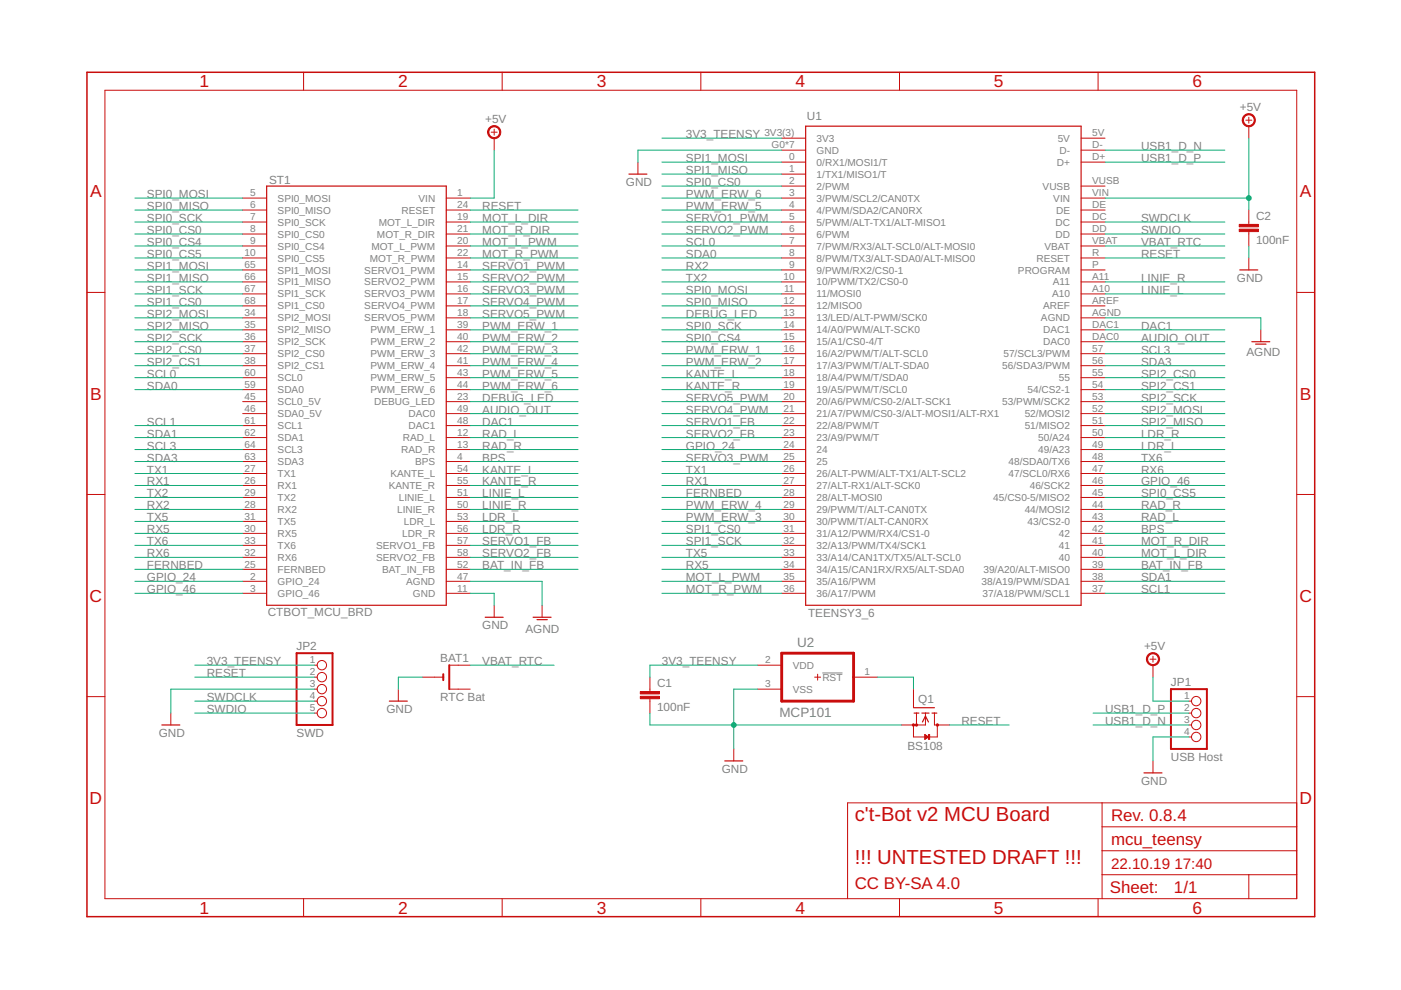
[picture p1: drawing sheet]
<svg xmlns="http://www.w3.org/2000/svg" width="297mm" height="210mm" viewBox="0 0 297 210" stroke-linecap="round" stroke-linejoin="round" font-family="sans-serif">
<path d="M174.3 142.7h4.3" fill="none" stroke="#808080" stroke-width=".21"/>
<g fill="none" stroke="#c90d0c" stroke-width=".21">
<path d="M22.2 19.1h252.7v171.4h-252.7zM64.4 15.3v3.8M106.5 15.3v3.8M148.6 15.3v3.8M190.7 15.3v3.8M232.8 15.3v3.8M104.1 28h1.3M104.8 27.4v1.3M104.8 29.3v2.5M135.3 34.4v2.5M165.7 34.4h5.1M165.7 36.9h5.1"/>
<path d="M165.7 39.5h5.1M165.7 29.3h5.1M165.7 31.8h5.1M229.2 34.4h5.1M229.2 39.5h5.1M229.2 29.3h5.1M229.2 31.8h5.1M264.1 25.5h1.3M264.8 24.8v1.3M264.8 26.8v2.5M51.5 57.2h5M51.5 59.8h5"/>
<path d="M51.5 49.6h5M51.5 42h5M51.5 44.5h5M51.5 47.1h5M51.5 52.2h5M51.5 54.7h5M94.6 57.2h5.1M94.6 59.8h5.1M94.6 49.6h5.1M94.6 42h5.1M94.6 44.5h5.1M94.6 47.1h5.1"/>
<path d="M94.6 52.2h5.1M94.6 54.7h5.1M165.7 57.2h5.1M165.7 59.8h5.1M165.7 49.6h5.1M165.7 42h5.1M165.7 44.5h5.1M165.7 47.1h5.1M165.7 52.2h5.1M165.7 54.7h5.1M229.2 57.2h5.1M229.2 59.8h5.1"/>
<path d="M229.2 49.6h5.1M229.2 42h5.1M229.2 44.5h5.1M229.2 47.1h5.1M229.2 52.2h5.1M229.2 54.7h5.1M264.8 44.5v3.1M264.8 49.1v3.1M264.8 54.7v2.5M18.4 62h3.8M51.5 69.9h5M51.5 72.5h5"/>
<path d="M51.5 64.9h5M51.5 67.4h5M51.5 62.3h5M51.5 77.5h5M51.5 75h5M94.6 69.9h5.1M94.6 72.5h5.1M94.6 64.9h5.1M94.6 67.4h5.1M94.6 62.3h5.1M94.6 77.5h5.1M94.6 75h5.1"/>
<path d="M165.7 69.9h5.1M165.7 72.5h5.1M165.7 64.9h5.1M165.7 67.4h5.1M165.7 62.3h5.1M165.7 77.5h5.1M165.7 75h5.1M229.2 69.9h5.1M229.2 72.5h5.1M229.2 64.9h5.1M229.2 67.4h5.1M229.2 62.3h5.1"/>
<path d="M229.2 77.5h5.1M229.2 75h5.1M267.3 69.9v2.6M274.9 62h3.8M51.5 82.6h5M51.5 80.1h5M51.5 85.2h5M51.5 90.2h5M51.5 92.8h5M51.5 97.9h5M51.5 95.3h5M51.5 87.7h5"/>
<path d="M94.6 82.6h5.1M94.6 80.1h5.1M94.6 85.2h5.1M94.6 90.2h5.1M94.6 92.8h5.1M94.6 97.9h5.1M94.6 95.3h5.1M94.6 87.7h5.1M165.7 82.6h5.1M165.7 80.1h5.1M165.7 85.2h5.1M165.7 90.2h5.1"/>
<path d="M165.7 92.8h5.1M165.7 97.9h5.1M165.7 95.3h5.1M165.7 87.7h5.1M229.2 82.6h5.1M229.2 80.1h5.1M229.2 85.2h5.1M229.2 90.2h5.1M229.2 92.8h5.1M229.2 97.9h5.1M229.2 95.3h5.1M229.2 87.7h5.1"/>
<path d="M18.4 104.8h3.8M51.5 108h5M51.5 105.5h5M51.5 100.4h5M51.5 102.9h5M51.5 118.2h5M51.5 115.6h5M51.5 110.6h5M51.5 113.1h5M94.6 108h5.1M94.6 105.5h5.1M94.6 100.4h5.1"/>
<path d="M94.6 102.9h5.1M94.6 118.2h5.1M94.6 115.6h5.1M94.6 110.6h5.1M94.6 113.1h5.1M165.7 108h5.1M165.7 105.5h5.1M165.7 100.4h5.1M165.7 102.9h5.1M165.7 118.2h5.1M165.7 115.6h5.1M165.7 110.6h5.1"/>
<path d="M165.7 113.1h5.1M229.2 108h5.1M229.2 105.5h5.1M229.2 100.4h5.1M229.2 102.9h5.1M229.2 118.2h5.1M229.2 115.6h5.1M229.2 110.6h5.1M229.2 113.1h5.1M274.9 104.8h3.8M51.5 125.8h5M51.5 123.3h5"/>
<path d="M51.5 120.7h5M94.6 125.8h5.1M94.6 123.3h5.1M94.6 120.7h5.1M104.8 128.3v2.6M114.9 128.3v2.6M165.7 125.8h5.1M165.7 123.3h5.1M165.7 120.7h5.1M229.2 125.8h5.1M229.2 123.3h5.1M229.2 120.7h5.1"/>
<path d="M243.8 139.8h1.3M244.5 139.1v1.3M18.4 147.7h3.8M36.2 151.2v2.5M66.7 143.6h.5M66.7 141h.5M66.7 146.1h.5M66.7 148.7h.5M66.7 151.2h.5M84.5 146.1v2.6M89.5 143.6h4.5M95.2 141h4.5"/>
<path d="M95.2 146.1h4.5M137.8 143.6v3M137.8 148.1v3.1M155.6 158.8v2.5M160.7 141h5M160.7 146.1h5M172.7 143.6h1.3M173.4 142.9v1.3M181 142.3v1.3h5.1M193.7 146.1v3.9M193.7 153.7v2.6h5v-2.6M194.3 151.2v2.5"/>
<path d="M196.1 155.7l.7 .6-.7 .5zM196.1 156.7h.1M196.1 156.6h.2M196.1 156.5h.4M196.1 156.4h.6M196.1 156.2h.7M196.1 156.1h.5M196.1 156h.3M196.1 155.9h.2M196.1 155.8h.1M196.2 151.2v2.5h-5.1M198.1 151.2v2.5h3.2"/>
<path d="M244.5 141v2.6M252.1 153.7h.5M252.1 156.3h.5M252.1 148.7h.5M252.1 151.2h.5M274.9 147.7h3.8M233.7 170.2v20.3M233.7 175.3h41.2M244.5 161.3v2.6M274.9 170.2h-95.2v20.3M64.4 190.5v3.9M106.5 190.5v3.9"/>
<path d="M148.6 190.5v3.9M190.7 190.5v3.9M232.8 190.5v3.9M233.7 185.5h41.2M233.7 180.4h41.2M264.8 185.5v5"/>
<circle cx="68.2" cy="143.6" r=".99"/>
<circle cx="68.2" cy="141" r=".99"/>
<circle cx="68.2" cy="148.7" r=".99"/>
<circle cx="68.2" cy="151.2" r=".99"/>
<circle cx="68.2" cy="146.1" r=".99"/>
<circle cx="253.6" cy="148.7" r=".99"/>
<circle cx="253.6" cy="153.7" r=".99"/>
<circle cx="253.6" cy="156.3" r=".99"/>
<circle cx="253.6" cy="151.2" r=".99"/>
</g>
<g fill="none" stroke="#c90d0c" stroke-width=".25">
<path d="M56.5 39.5h38.1v88.8h-38.1zM133.3 36.9h3.9M170.8 26.8h58.4v101.5h-58.4zM262.9 57.2h3.8M265.4 72.5h3.8M266.2 73h2.2M102.9 130.9h3.8M113 130.9h3.8M113.9 131.4h2.1M34.3 153.7h3.8M82.5 148.7h3.9M193.7 150.1h4.4"/>
<path d="M193.8 151.2h1M195.5 151.2h1.5M195.6 153.1l.6-1.3 .6 1.3M197.6 151.2h1M153.7 161.3h3.8M242.5 163.9h3.9"/>
</g>
<g fill="#c90d0c" stroke="#c90d0c" stroke-width=".21">
<path d="M103.8 27.1a1.4 1.4 0 0 1 2.2 .2 1.4 1.4 0 0 1-.9 2.1 1.4 1.4 0 0 1-1.7-1.4h.2a1.15 1.15 0 0 1 1.6-1.1 1.15 1.15 0 0 1 .3 2 1.15 1.15 0 0 1-1.8-.6l-.1-.3h-.2z" fill-rule="evenodd"/>
<path d="M263.8 24.5a1.39 1.39 0 0 1 2.2 .3 1.39 1.39 0 0 1-.9 2 1.39 1.39 0 0 1-1.7-1.3h.2a1.15 1.15 0 0 1 1.6-1.1 1.15 1.15 0 0 1 .3 1.9 1.15 1.15 0 0 1-1.8-.5l-.1-.3h-.2z" fill-rule="evenodd"/>
<path d="M198.6 153.5h.3v.4h-.3z" fill-rule="evenodd"/>
<path d="M193.5 153.5h.3v.4h-.3z" fill-rule="evenodd"/>
<path d="M194.1 153.5h.4v.4h-.4z" fill-rule="evenodd"/>
<path d="M243.4 138.8a1.4 1.4 0 0 1 2.2 .2 1.4 1.4 0 0 1-.8 2.1 1.4 1.4 0 0 1-1.7-1.3h.2a1.15 1.15 0 0 1 1.6-1.1 1.15 1.15 0 0 1 .3 1.9 1.15 1.15 0 0 1-1.8-.6l-.1-.2h-.2z" fill-rule="evenodd"/>
</g>
<path d="M165.7 138.5h15.3v10.2h-15.3z" fill="none" stroke="#c90d0c" stroke-width=".61"/>
<g fill="#c90d0c" stroke="#c90d0c" stroke-width=".21">
<path d="M196.8 155.7h.3v1.1h-.3z"/>
<path d="M135.8 147.6h4v.5h-4z"/>
<path d="M135.8 146.6h4v.5h-4z"/>
<path d="M262.7 48.6h4.1v.5h-4.1z"/>
<path d="M262.7 47.6h4.1v.5h-4.1z"/>
</g>
<path d="M62.9 138.5h7.6v15.2h-7.6zM94 142.9v1.3M95.2 141v5.1M248.3 146.1h7.6v12.7h-7.6z" fill="none" stroke="#c90d0c" stroke-width=".42"/>
<path d="M18.4 15.3h260.3v179.1h-260.3z" fill="none" stroke="#c90d0c" stroke-width=".32"/>
<g fill="none" stroke="#0dab76" stroke-width=".21">
<path d="M104.8 31.8v10.2h-5.1M140.3 34.4h25.4M140.3 36.9h25.4M140.3 39.5h25.4M140.3 29.3h25.4M165.7 31.8h-30.4v2.6M234.3 31.8h25.4M234.3 34.4h25.4M264.8 29.3v15.2M28.6 42h22.9M28.6 57.2h22.9M28.6 59.8h22.9"/>
<path d="M28.6 49.6h22.9M28.6 44.5h22.9M28.6 47.1h22.9M28.6 52.2h22.9M28.6 54.7h22.9M99.7 57.2h22.9M99.7 59.8h22.9M99.7 49.6h22.9M99.7 44.5h22.9M99.7 47.1h22.9M99.7 52.2h22.9M99.7 54.7h22.9"/>
<path d="M140.3 42h25.4M140.3 57.2h25.4M140.3 59.8h25.4M140.3 49.6h25.4M140.3 44.5h25.4M140.3 47.1h25.4M140.3 52.2h25.4M140.3 54.7h25.4M234.3 42h30.5M234.3 59.8h25.4M234.3 49.6h25.4M234.3 47.1h25.4"/>
<path d="M234.3 52.2h25.4M234.3 54.7h25.4M264.8 52.2v2.5M28.6 67.4h22.9M28.6 62.3h22.9M28.6 64.9h22.9M28.6 69.9h22.9M28.6 72.5h22.9M28.6 75h22.9M28.6 77.5h22.9M99.7 67.4h22.9M99.7 62.3h22.9"/>
<path d="M99.7 64.9h22.9M99.7 69.9h22.9M99.7 72.5h22.9M99.7 75h22.9M99.7 77.5h22.9M140.3 67.4h25.4M140.3 62.3h25.4M140.3 64.9h25.4M140.3 69.9h25.4M140.3 72.5h25.4M140.3 75h25.4M140.3 77.5h25.4"/>
<path d="M234.3 67.4h33v2.5M234.3 62.3h25.4M234.3 69.9h25.4M234.3 72.5h25.4M234.3 75h25.4M234.3 77.5h25.4M28.6 82.6h22.9M28.6 80.1h22.9M28.6 90.2h22.9M28.6 92.8h22.9M28.6 95.3h22.9M28.6 97.9h22.9"/>
<path d="M99.7 82.6h22.9M99.7 80.1h22.9M99.7 85.2h22.9M99.7 87.7h22.9M99.7 90.2h22.9M99.7 92.8h22.9M99.7 95.3h22.9M99.7 97.9h22.9M140.3 82.6h25.4M140.3 80.1h25.4M140.3 85.2h25.4M140.3 87.7h25.4"/>
<path d="M140.3 90.2h25.4M140.3 92.8h25.4M140.3 95.3h25.4M140.3 97.9h25.4M234.3 82.6h25.4M234.3 80.1h25.4M234.3 85.2h25.4M234.3 87.7h25.4M234.3 90.2h25.4M234.3 92.8h25.4M234.3 95.3h25.4M234.3 97.9h25.4"/>
<path d="M28.6 108h22.9M28.6 105.5h22.9M28.6 100.4h22.9M28.6 102.9h22.9M28.6 115.6h22.9M28.6 118.2h22.9M28.6 110.6h22.9M28.6 113.1h22.9M99.7 108h22.9M99.7 105.5h22.9M99.7 100.4h22.9M99.7 102.9h22.9"/>
<path d="M99.7 115.6h22.9M99.7 118.2h22.9M99.7 110.6h22.9M99.7 113.1h22.9M140.3 108h25.4M140.3 105.5h25.4M140.3 100.4h25.4M140.3 102.9h25.4M140.3 115.6h25.4M140.3 118.2h25.4M140.3 110.6h25.4M140.3 113.1h25.4"/>
<path d="M234.3 108h25.4M234.3 105.5h25.4M234.3 100.4h25.4M234.3 102.9h25.4M234.3 115.6h25.4M234.3 118.2h25.4M234.3 110.6h25.4M234.3 113.1h25.4M28.6 125.8h22.9M28.6 123.3h22.9M28.6 120.7h22.9M99.7 125.8h5.1v2.5"/>
<path d="M99.7 123.3h15.2v5M99.7 120.7h22.9M140.3 125.8h25.4M140.3 123.3h25.4M140.3 120.7h25.4M234.3 125.8h25.4M234.3 123.3h25.4M234.3 120.7h25.4M41.3 148.7h25.4M41.3 143.6h25.4M41.3 151.2h25.4M41.3 141h25.4"/>
<path d="M66.7 146.1h-30.5v5.1M89.5 143.6h-5v2.5M99.7 141h17.8M137.8 151.2v2.5h53.3M160.7 146.1h-5.1v12.7M160.7 141h-22.9v2.6M186.1 143.6h7.6v2.5M201.3 153.7h12.7M231.8 153.7h20.3M231.8 151.2h20.3M244.5 143.6v5.1h7.6M252.1 156.3h-7.6v5"/>
</g>
<g fill="#0dab76" stroke="#0dab76" stroke-width=".21">
<circle cx="264.8" cy="42" r=".51"/>
<circle cx="155.6" cy="153.7" r=".51"/>
</g>
<g font-size="4.3" fill="#c90d0c">
<text x="181.2" y="174">c't-Bot v2 MCU Board</text>
<text x="181.2" y="183.2">!!! UNTESTED DRAFT !!!</text>
</g>
<g font-size="3.7" fill="#c90d0c">
<text x="42.3" y="18.5">1</text>
<text x="84.4" y="18.5">2</text>
<text x="126.5" y="18.5">3</text>
<text x="168.6" y="18.5">4</text>
<text x="210.7" y="18.5">5</text>
<text x="252.9" y="18.5">6</text>
<text x="19.1" y="41.9">A</text>
<text x="275.6" y="41.9">A</text>
<text x="19.1" y="84.7">B</text>
<text x="275.6" y="84.7">B</text>
<text x="19" y="127.6">C</text>
<text x="275.5" y="127.6">C</text>
<text x="19" y="170.4">D</text>
<text x="275.5" y="170.4">D</text>
<text x="42.3" y="193.7">1</text>
<text x="84.4" y="193.7">2</text>
<text x="126.5" y="193.7">3</text>
<text x="168.6" y="193.7">4</text>
<text x="210.7" y="193.7">5</text>
<text x="252.9" y="193.7">6</text>
</g>
<g font-size="3.6" fill="#c90d0c">
<text x="235.6" y="174">Rev. 0.8.4</text>
<text x="235.6" y="179.1">mcu_teensy</text>
<text x="181.2" y="188.5">CC BY-SA 4.0</text>
<text x="235.3" y="189.4">Sheet:</text>
<text x="248.9" y="189.3">1/1</text>
</g>
<g font-size="3.2" fill="#c90d0c">
<text x="235.6" y="184.2">22.10.19</text>
<text x="249" y="184.2">17:40</text>
</g>
<g font-size="2.9" fill="#808080">
<text x="169" y="137.2">U2</text>
<text x="165.2" y="151.9">MCP101</text>
</g>
<g font-size="2.5" fill="#808080">
<text x="262.9" y="23.6">+5V</text>
<text x="102.9" y="26.1">+5V</text>
<text x="145.4" y="29.3">3V3_TEENSY</text>
<text x="171.1" y="25.5">U1</text>
<text x="145.4" y="34.4">SPI1_MOSI</text>
<text x="241.9" y="31.8">USB1_D_N</text>
<text x="241.9" y="34.4">USB1_D_P</text>
<text x="31.1" y="42">SPI0_MOSI</text>
<text x="57" y="38.9">ST1</text>
<text x="132.7" y="39.5">GND</text>
<text x="145.4" y="36.9">SPI1_MISO</text>
<text x="145.4" y="39.5">SPI0_CS0</text>
<text x="145.4" y="42">PWM_ERW_6</text>
<text x="31.1" y="44.5">SPI0_MISO</text>
<text x="31.1" y="47.1">SPI0_SCK</text>
<text x="102.2" y="44.5">RESET</text>
<text x="102.2" y="47.1">MOT_L_DIR</text>
<text x="145.4" y="44.5">PWM_ERW_5</text>
<text x="145.4" y="47.1">SERVO1_PWM</text>
<text x="241.9" y="47.1">SWDCLK</text>
<text x="266.3" y="46.7">C2</text>
<text x="31.1" y="49.6">SPI0_CS0</text>
<text x="31.1" y="52.1">SPI0_CS4</text>
<text x="102.2" y="52.1">MOT_L_PWM</text>
<text x="102.2" y="49.6">MOT_R_DIR</text>
<text x="145.4" y="49.6">SERVO2_PWM</text>
<text x="145.4" y="52.1">SCL0</text>
<text x="241.9" y="49.6">SWDIO</text>
<text x="241.9" y="52.1">VBAT_RTC</text>
<text x="266.3" y="51.8">100nF</text>
<text x="31.1" y="57.2">SPI1_MOSI</text>
<text x="31.1" y="59.8">SPI1_MISO</text>
<text x="31.1" y="54.7">SPI0_CS5</text>
<text x="102.2" y="57.2">SERVO1_PWM</text>
<text x="102.2" y="59.8">SERVO2_PWM</text>
<text x="102.2" y="54.7">MOT_R_PWM</text>
<text x="145.4" y="54.7">SDA0</text>
<text x="145.4" y="57.2">RX2</text>
<text x="145.4" y="59.8">TX2</text>
<text x="241.9" y="54.7">RESET</text>
<text x="241.9" y="59.8">LINIE_R</text>
<text x="262.2" y="59.8">GND</text>
<text x="31.1" y="64.8">SPI1_CS0</text>
<text x="31.1" y="62.3">SPI1_SCK</text>
<text x="102.2" y="64.8">SERVO4_PWM</text>
<text x="102.2" y="62.3">SERVO3_PWM</text>
<text x="145.4" y="62.3">SPI0_MOSI</text>
<text x="145.4" y="64.8">SPI0_MISO</text>
<text x="241.9" y="62.3">LINIE_L</text>
<text x="31.1" y="67.4">SPI2_MOSI</text>
<text x="31.1" y="69.9">SPI2_MISO</text>
<text x="102.2" y="69.9">PWM_ERW_1</text>
<text x="102.2" y="67.4">SERVO5_PWM</text>
<text x="145.4" y="67.4">DEBUG_LED</text>
<text x="145.4" y="69.9">SPI0_SCK</text>
<text x="241.9" y="69.9">DAC1</text>
<text x="31.1" y="75">SPI2_CS0</text>
<text x="31.1" y="77.5">SPI2_CS1</text>
<text x="31.1" y="72.5">SPI2_SCK</text>
<text x="102.2" y="72.5">PWM_ERW_2</text>
<text x="102.2" y="77.5">PWM_ERW_4</text>
<text x="102.2" y="75">PWM_ERW_3</text>
<text x="145.4" y="72.5">SPI0_CS4</text>
<text x="145.4" y="75">PWM_ERW_1</text>
<text x="145.4" y="77.5">PWM_ERW_2</text>
<text x="241.9" y="72.5">AUDIO_OUT</text>
<text x="241.9" y="75">SCL3</text>
<text x="241.9" y="77.5">SDA3</text>
<text x="264.3" y="75.5">AGND</text>
<text x="31.1" y="80.1">SCL0</text>
<text x="31.1" y="82.6">SDA0</text>
<text x="102.2" y="82.6">PWM_ERW_6</text>
<text x="102.2" y="80.1">PWM_ERW_5</text>
<text x="145.4" y="80.1">KANTE_L</text>
<text x="145.4" y="82.6">KANTE_R</text>
<text x="241.9" y="80.1">SPI2_CS0</text>
<text x="241.9" y="82.6">SPI2_CS1</text>
<text x="102.2" y="85.2">DEBUG_LED</text>
<text x="102.2" y="87.7">AUDIO_OUT</text>
<text x="145.4" y="87.7">SERVO4_PWM</text>
<text x="145.4" y="85.2">SERVO5_PWM</text>
<text x="241.9" y="85.2">SPI2_SCK</text>
<text x="241.9" y="87.7">SPI2_MOSI</text>
<text x="31.1" y="95.3">SCL3</text>
<text x="31.1" y="92.8">SDA1</text>
<text x="31.1" y="90.2">SCL1</text>
<text x="102.2" y="90.2">DAC1</text>
<text x="102.2" y="95.3">RAD_R</text>
<text x="102.2" y="92.8">RAD_L</text>
<text x="145.4" y="90.2">SERVO1_FB</text>
<text x="145.4" y="92.8">SERVO2_FB</text>
<text x="145.4" y="95.3">GPIO_24</text>
<text x="241.9" y="90.2">SPI2_MISO</text>
<text x="241.9" y="92.8">LDR_R</text>
<text x="241.9" y="95.3">LDR_L</text>
<text x="31.1" y="100.4">TX1</text>
<text x="31.1" y="97.9">SDA3</text>
<text x="102.2" y="100.4">KANTE_L</text>
<text x="102.2" y="97.9">BPS</text>
<text x="145.4" y="97.9">SERVO3_PWM</text>
<text x="145.4" y="100.4">TX1</text>
<text x="241.9" y="97.9">TX6</text>
<text x="241.9" y="100.4">RX6</text>
<text x="31.1" y="105.5">TX2</text>
<text x="31.1" y="102.9">RX1</text>
<text x="102.2" y="102.9">KANTE_R</text>
<text x="102.2" y="105.5">LINIE_L</text>
<text x="145.4" y="102.9">RX1</text>
<text x="145.4" y="105.5">FERNBED</text>
<text x="241.9" y="102.9">GPIO_46</text>
<text x="241.9" y="105.5">SPI0_CS5</text>
<text x="31.1" y="108">RX2</text>
<text x="31.1" y="110.6">TX5</text>
<text x="31.1" y="113.1">RX5</text>
<text x="102.2" y="108">LINIE_R</text>
<text x="102.2" y="113.1">LDR_R</text>
<text x="102.2" y="110.6">LDR_L</text>
<text x="145.4" y="108">PWM_ERW_4</text>
<text x="145.4" y="110.6">PWM_ERW_3</text>
<text x="145.4" y="113.1">SPI1_CS0</text>
<text x="241.9" y="108">RAD_R</text>
<text x="241.9" y="110.6">RAD_L</text>
<text x="241.9" y="113.1">BPS</text>
<text x="31.1" y="115.6">TX6</text>
<text x="31.1" y="118.2">RX6</text>
<text x="102.2" y="115.6">SERVO1_FB</text>
<text x="102.2" y="118.2">SERVO2_FB</text>
<text x="145.4" y="115.6">SPI1_SCK</text>
<text x="145.4" y="118.2">TX5</text>
<text x="241.9" y="115.6">MOT_R_DIR</text>
<text x="241.9" y="118.2">MOT_L_DIR</text>
<text x="31.1" y="123.3">GPIO_24</text>
<text x="31.1" y="120.7">FERNBED</text>
<text x="31.1" y="125.8">GPIO_46</text>
<text x="102.2" y="120.7">BAT_IN_FB</text>
<text x="145.4" y="120.7">RX5</text>
<text x="145.4" y="123.3">MOT_L_PWM</text>
<text x="145.4" y="125.8">MOT_R_PWM</text>
<text x="241.9" y="120.7">BAT_IN_FB</text>
<text x="241.9" y="123.3">SDA1</text>
<text x="241.9" y="125.8">SCL1</text>
<text x="56.8" y="130.6">CTBOT_MCU_BRD</text>
<text x="171.3" y="130.9">TEENSY3_6</text>
<text x="62.9" y="137.9">JP2</text>
<text x="102.2" y="133.4">GND</text>
<text x="111.4" y="134.2">AGND</text>
<text x="242.6" y="137.9">+5V</text>
<text x="43.8" y="143.6">RESET</text>
<text x="43.8" y="141">3V3_TEENSY</text>
<text x="93.4" y="140.4">BAT1</text>
<text x="102.2" y="141">VBAT_RTC</text>
<text x="140.3" y="141">3V3_TEENSY</text>
<text x="43.8" y="148.6">SWDCLK</text>
<text x="93.4" y="148.6">RTC Bat</text>
<text x="139.3" y="145.7">C1</text>
<text x="194.7" y="149.2">Q1</text>
<text x="248.3" y="145.5">JP1</text>
<text x="43.8" y="151.2">SWDIO</text>
<text x="81.9" y="151.2">GND</text>
<text x="139.3" y="150.8">100nF</text>
<text x="203.8" y="153.7">RESET</text>
<text x="234.3" y="153.7">USB1_D_N</text>
<text x="234.3" y="151.2">USB1_D_P</text>
<text x="33.7" y="156.3">GND</text>
<text x="62.9" y="156.3">SWD</text>
<text x="192.4" y="159.1">BS108</text>
<text x="248.3" y="161.3">USB Host</text>
<text x="153" y="163.9">GND</text>
<text x="241.9" y="166.4">GND</text>
</g>
<g font-size="2.1" fill="#808080">
<text x="162.1" y="28.9">3V3(3)</text>
<text x="231.6" y="28.9">5V</text>
<text x="163.6" y="31.5">G0*7</text>
<text x="167.3" y="34">0</text>
<text x="173.1" y="35.1">0/RX1/MOSI1/T</text>
<text x="173.1" y="30.1">3V3</text>
<text x="173.1" y="32.6">GND</text>
<text x="224.1" y="35.1">D+</text>
<text x="224.3" y="30.1">5V</text>
<text x="224.6" y="32.6">D-</text>
<text x="231.6" y="34">D+</text>
<text x="231.6" y="31.5">D-</text>
<text x="53" y="41.6">5</text>
<text x="97" y="41.6">1</text>
<text x="167.3" y="36.6">1</text>
<text x="167.3" y="39.1">2</text>
<text x="167.3" y="41.6">3</text>
<text x="173.1" y="37.7">1/TX1/MISO1/T</text>
<text x="173.1" y="40.2">2/PWM</text>
<text x="221.1" y="40.2">VUSB</text>
<text x="231.6" y="41.6">VIN</text>
<text x="231.6" y="39.1">VUSB</text>
<text x="53" y="44.2">6</text>
<text x="53" y="46.7">7</text>
<text x="58.9" y="42.8">SPI0_MOSI</text>
<text x="58.9" y="45.3">SPI0_MISO</text>
<text x="58.9" y="47.8">SPI0_SCK</text>
<text x="80.3" y="47.8">MOT_L_DIR</text>
<text x="85.2" y="45.3">RESET</text>
<text x="88.7" y="42.8">VIN</text>
<text x="97" y="46.7">19</text>
<text x="97" y="44.2">24</text>
<text x="167.3" y="44.2">4</text>
<text x="167.3" y="46.7">5</text>
<text x="173.1" y="42.8">3/PWM/SCL2/CAN0TX</text>
<text x="173.1" y="45.3">4/PWM/SDA2/CAN0RX</text>
<text x="173.1" y="47.8">5/PWM/ALT-TX1/ALT-MISO1</text>
<text x="223.3" y="42.8">VIN</text>
<text x="223.8" y="47.8">DC</text>
<text x="223.9" y="45.3">DE</text>
<text x="231.6" y="46.7">DC</text>
<text x="231.6" y="44.2">DE</text>
<text x="53" y="49.3">8</text>
<text x="53" y="51.8">9</text>
<text x="58.9" y="50.4">SPI0_CS0</text>
<text x="58.9" y="52.9">SPI0_CS4</text>
<text x="78.7" y="52.9">MOT_L_PWM</text>
<text x="79.9" y="50.4">MOT_R_DIR</text>
<text x="97" y="51.8">20</text>
<text x="97" y="49.3">21</text>
<text x="167.3" y="49.3">6</text>
<text x="167.3" y="51.8">7</text>
<text x="173.1" y="50.4">6/PWM</text>
<text x="173.1" y="52.9">7/PWM/RX3/ALT-SCL0/ALT-MOSI0</text>
<text x="221.5" y="52.9">VBAT</text>
<text x="223.8" y="50.4">DD</text>
<text x="231.6" y="49.3">DD</text>
<text x="231.6" y="51.8">VBAT</text>
<text x="51.8" y="56.9">65</text>
<text x="51.8" y="59.4">66</text>
<text x="51.8" y="54.3">10</text>
<text x="58.9" y="58">SPI1_MOSI</text>
<text x="58.9" y="55.4">SPI0_CS5</text>
<text x="77.2" y="58">SERVO1_PWM</text>
<text x="78.4" y="55.5">MOT_R_PWM</text>
<text x="97" y="56.9">14</text>
<text x="97" y="59.4">15</text>
<text x="97" y="54.3">22</text>
<text x="166.1" y="59.4">10</text>
<text x="167.3" y="54.3">8</text>
<text x="167.3" y="56.9">9</text>
<text x="173.1" y="55.4">8/PWM/TX3/ALT-SDA0/ALT-MISO0</text>
<text x="173.1" y="58">9/PWM/RX2/CS0-1</text>
<text x="215.8" y="58">PROGRAM</text>
<text x="219.7" y="55.5">RESET</text>
<text x="231.6" y="59.4">A11</text>
<text x="231.6" y="56.9">P</text>
<text x="231.6" y="54.3">R</text>
<text x="51.8" y="64.5">68</text>
<text x="51.8" y="62">67</text>
<text x="58.9" y="60.5">SPI1_MISO</text>
<text x="58.9" y="65.6">SPI1_CS0</text>
<text x="58.9" y="63.1">SPI1_SCK</text>
<text x="77.2" y="60.5">SERVO2_PWM</text>
<text x="77.2" y="65.6">SERVO4_PWM</text>
<text x="77.2" y="63.1">SERVO3_PWM</text>
<text x="97" y="64.5">17</text>
<text x="97" y="62">16</text>
<text x="166.1" y="64.5">12</text>
<text x="166.3" y="62">11</text>
<text x="173.1" y="60.5">10/PWM/TX2/CS0-0</text>
<text x="173.1" y="63.1">11/MOSI0</text>
<text x="173.1" y="65.6">12/MISO0</text>
<text x="221.2" y="65.6">AREF</text>
<text x="223.1" y="63.1">A10</text>
<text x="223.2" y="60.5">A11</text>
<text x="231.6" y="62">A10</text>
<text x="231.6" y="64.5">AREF</text>
<text x="51.8" y="69.6">35</text>
<text x="51.8" y="67">34</text>
<text x="58.9" y="70.7">SPI2_MISO</text>
<text x="58.9" y="68.1">SPI2_MOSI</text>
<text x="77.2" y="68.1">SERVO5_PWM</text>
<text x="78.5" y="70.7">PWM_ERW_1</text>
<text x="97" y="69.6">39</text>
<text x="97" y="67">18</text>
<text x="166.1" y="67">13</text>
<text x="166.1" y="69.6">14</text>
<text x="173.1" y="68.1">13/LED/ALT-PWM/SCK0</text>
<text x="173.1" y="70.7">14/A0/PWM/ALT-SCK0</text>
<text x="220.7" y="68.1">AGND</text>
<text x="221.2" y="70.7">DAC1</text>
<text x="231.6" y="67">AGND</text>
<text x="231.6" y="69.6">DAC1</text>
<text x="51.8" y="72.1">36</text>
<text x="51.8" y="77.2">38</text>
<text x="51.8" y="74.6">37</text>
<text x="58.9" y="73.2">SPI2_SCK</text>
<text x="58.9" y="75.8">SPI2_CS0</text>
<text x="78.5" y="73.2">PWM_ERW_2</text>
<text x="78.5" y="75.8">PWM_ERW_3</text>
<text x="97" y="72.1">40</text>
<text x="97" y="77.2">41</text>
<text x="97" y="74.6">42</text>
<text x="166.1" y="72.1">15</text>
<text x="166.1" y="74.6">16</text>
<text x="166.1" y="77.2">17</text>
<text x="173.1" y="73.2">15/A1/CS0-4/T</text>
<text x="173.1" y="75.8">16/A2/PWM/T/ALT-SCL0</text>
<text x="212.7" y="75.8">57/SCL3/PWM</text>
<text x="221.2" y="73.2">DAC0</text>
<text x="231.6" y="77.2">56</text>
<text x="231.6" y="74.6">57</text>
<text x="231.6" y="72.1">DAC0</text>
<text x="51.8" y="79.7">60</text>
<text x="51.8" y="82.3">59</text>
<text x="58.9" y="80.8">SCL0</text>
<text x="58.9" y="83.4">SDA0</text>
<text x="58.9" y="78.3">SPI2_CS1</text>
<text x="78.5" y="83.4">PWM_ERW_6</text>
<text x="78.5" y="80.8">PWM_ERW_5</text>
<text x="78.5" y="78.3">PWM_ERW_4</text>
<text x="97" y="82.3">44</text>
<text x="97" y="79.7">43</text>
<text x="166.1" y="79.7">18</text>
<text x="166.1" y="82.3">19</text>
<text x="173.1" y="78.3">17/A3/PWM/T/ALT-SDA0</text>
<text x="173.1" y="80.8">18/A4/PWM/T/SDA0</text>
<text x="173.1" y="83.4">19/A5/PWM/T/SCL0</text>
<text x="212.5" y="78.3">56/SDA3/PWM</text>
<text x="217.8" y="83.4">54/CS2-1</text>
<text x="224.5" y="80.8">55</text>
<text x="231.6" y="82.3">54</text>
<text x="231.6" y="79.7">55</text>
<text x="51.8" y="89.9">61</text>
<text x="51.8" y="84.8">45</text>
<text x="51.8" y="87.3">46</text>
<text x="58.9" y="85.9">SCL0_5V</text>
<text x="58.9" y="88.5">SDA0_5V</text>
<text x="79.3" y="85.9">DEBUG_LED</text>
<text x="86.6" y="88.5">DAC0</text>
<text x="97" y="84.8">23</text>
<text x="97" y="89.9">48</text>
<text x="97" y="87.3">49</text>
<text x="166.1" y="84.8">20</text>
<text x="166.1" y="87.3">21</text>
<text x="166.1" y="89.9">22</text>
<text x="173.1" y="85.9">20/A6/PWM/CS0-2/ALT-SCK1</text>
<text x="173.1" y="88.5">21/A7/PWM/CS0-3/ALT-MOSI1/ALT-RX1</text>
<text x="212.5" y="85.9">53/PWM/SCK2</text>
<text x="217.3" y="88.5">52/MOSI2</text>
<text x="231.6" y="89.9">51</text>
<text x="231.6" y="87.3">52</text>
<text x="231.6" y="84.8">53</text>
<text x="51.8" y="92.4">62</text>
<text x="51.8" y="95">64</text>
<text x="58.9" y="91">SCL1</text>
<text x="58.9" y="93.5">SDA1</text>
<text x="85.4" y="93.5">RAD_L</text>
<text x="86.6" y="91">DAC1</text>
<text x="97" y="92.4">12</text>
<text x="97" y="95">13</text>
<text x="166.1" y="92.4">23</text>
<text x="166.1" y="95">24</text>
<text x="173.1" y="91">22/A8/PWM/T</text>
<text x="173.1" y="93.5">23/A9/PWM/T</text>
<text x="217.3" y="91">51/MISO2</text>
<text x="220.1" y="93.5">50/A24</text>
<text x="231.6" y="95">49</text>
<text x="231.6" y="92.4">50</text>
<text x="51.8" y="100">27</text>
<text x="51.8" y="97.5">63</text>
<text x="58.9" y="101.2">TX1</text>
<text x="58.9" y="98.6">SDA3</text>
<text x="58.9" y="96.1">SCL3</text>
<text x="82.8" y="101.2">KANTE_L</text>
<text x="85" y="96.1">RAD_R</text>
<text x="88" y="98.6">BPS</text>
<text x="97" y="100">54</text>
<text x="97" y="97.5">4</text>
<text x="166.1" y="97.5">25</text>
<text x="166.1" y="100">26</text>
<text x="173.1" y="96.1">24</text>
<text x="173.1" y="98.6">25</text>
<text x="173.1" y="101.2">26/ALT-PWM/ALT-TX1/ALT-SCL2</text>
<text x="213.8" y="101.2">47/SCL0/RX6</text>
<text x="213.8" y="98.6">48/SDA0/TX6</text>
<text x="220.1" y="96.1">49/A23</text>
<text x="231.6" y="100">47</text>
<text x="231.6" y="97.5">48</text>
<text x="51.8" y="107.7">28</text>
<text x="51.8" y="105.1">29</text>
<text x="51.8" y="102.6">26</text>
<text x="58.9" y="106.2">TX2</text>
<text x="58.9" y="103.7">RX1</text>
<text x="82.4" y="103.7">KANTE_R</text>
<text x="84.6" y="106.2">LINIE_L</text>
<text x="97" y="102.6">55</text>
<text x="97" y="105.1">51</text>
<text x="97" y="107.7">50</text>
<text x="166.1" y="102.6">27</text>
<text x="166.1" y="105.1">28</text>
<text x="166.1" y="107.7">29</text>
<text x="173.1" y="103.7">27/ALT-RX1/ALT-SCK0</text>
<text x="173.1" y="106.2">28/ALT-MOSI0</text>
<text x="210.6" y="106.2">45/CS0-5/MISO2</text>
<text x="218.3" y="103.7">46/SCK2</text>
<text x="231.6" y="107.7">44</text>
<text x="231.6" y="105.1">45</text>
<text x="231.6" y="102.6">46</text>
<text x="51.8" y="110.2">31</text>
<text x="51.8" y="112.7">30</text>
<text x="58.9" y="108.8">RX2</text>
<text x="58.9" y="111.3">TX5</text>
<text x="58.9" y="113.9">RX5</text>
<text x="84.2" y="108.8">LINIE_R</text>
<text x="85.3" y="113.9">LDR_R</text>
<text x="85.6" y="111.3">LDR_L</text>
<text x="97" y="112.7">56</text>
<text x="97" y="110.2">53</text>
<text x="166.1" y="110.2">30</text>
<text x="166.1" y="112.7">31</text>
<text x="173.1" y="108.8">29/PWM/T/ALT-CAN0TX</text>
<text x="173.1" y="111.3">30/PWM/T/ALT-CAN0RX</text>
<text x="173.1" y="113.9">31/A12/PWM/RX4/CS1-0</text>
<text x="217.3" y="108.8">44/MOSI2</text>
<text x="217.8" y="111.3">43/CS2-0</text>
<text x="224.5" y="113.9">42</text>
<text x="231.6" y="112.7">42</text>
<text x="231.6" y="110.2">43</text>
<text x="51.8" y="117.8">32</text>
<text x="51.8" y="115.3">33</text>
<text x="58.9" y="118.9">RX6</text>
<text x="58.9" y="116.4">TX6</text>
<text x="79.7" y="118.9">SERVO2_FB</text>
<text x="79.7" y="116.4">SERVO1_FB</text>
<text x="97" y="117.8">58</text>
<text x="97" y="115.3">57</text>
<text x="166.1" y="115.3">32</text>
<text x="166.1" y="117.8">33</text>
<text x="173.1" y="116.4">32/A13/PWM/TX4/SCK1</text>
<text x="173.1" y="118.9">33/A14/CAN1TX/TX5/ALT-SCL0</text>
<text x="224.5" y="118.9">40</text>
<text x="224.5" y="116.4">41</text>
<text x="231.6" y="117.8">40</text>
<text x="231.6" y="115.3">41</text>
<text x="51.8" y="120.4">25</text>
<text x="53" y="122.9">2</text>
<text x="53" y="125.4">3</text>
<text x="58.9" y="124">GPIO_24</text>
<text x="58.9" y="121.5">FERNBED</text>
<text x="81" y="121.5">BAT_IN_FB</text>
<text x="86.1" y="124">AGND</text>
<text x="97" y="125.4">11</text>
<text x="97" y="120.4">52</text>
<text x="97" y="122.9">47</text>
<text x="166.1" y="120.4">34</text>
<text x="166.1" y="122.9">35</text>
<text x="166.1" y="125.4">36</text>
<text x="173.1" y="121.5">34/A15/CAN1RX/RX5/ALT-SDA0</text>
<text x="173.1" y="124">35/A16/PWM</text>
<text x="208.1" y="124">38/A19/PWM/SDA1</text>
<text x="208.5" y="121.5">39/A20/ALT-MISO0</text>
<text x="231.6" y="125.4">37</text>
<text x="231.6" y="122.9">38</text>
<text x="231.6" y="120.4">39</text>
<text x="58.9" y="126.6">GPIO_46</text>
<text x="87.5" y="126.6">GND</text>
<text x="173.1" y="126.6">36/A17/PWM</text>
<text x="208.3" y="126.6">37/A18/PWM/SCL1</text>
<text x="65.7" y="140.7">1</text>
<text x="65.7" y="143.2">2</text>
<text x="162.2" y="140.7">2</text>
<text x="168.1" y="141.8">VDD</text>
<text x="183.3" y="143.2">1</text>
<text x="65.7" y="145.7">3</text>
<text x="65.7" y="148.3">4</text>
<text x="162.2" y="145.7">3</text>
<text x="168.1" y="146.9">VSS</text>
<text x="174.4" y="144.3">RST</text>
<text x="251.1" y="148.3">1</text>
<text x="65.7" y="150.8">5</text>
<text x="251.1" y="150.8">2</text>
<text x="251.1" y="153.4">3</text>
<text x="251.1" y="155.9">4</text>
</g>
</svg>
